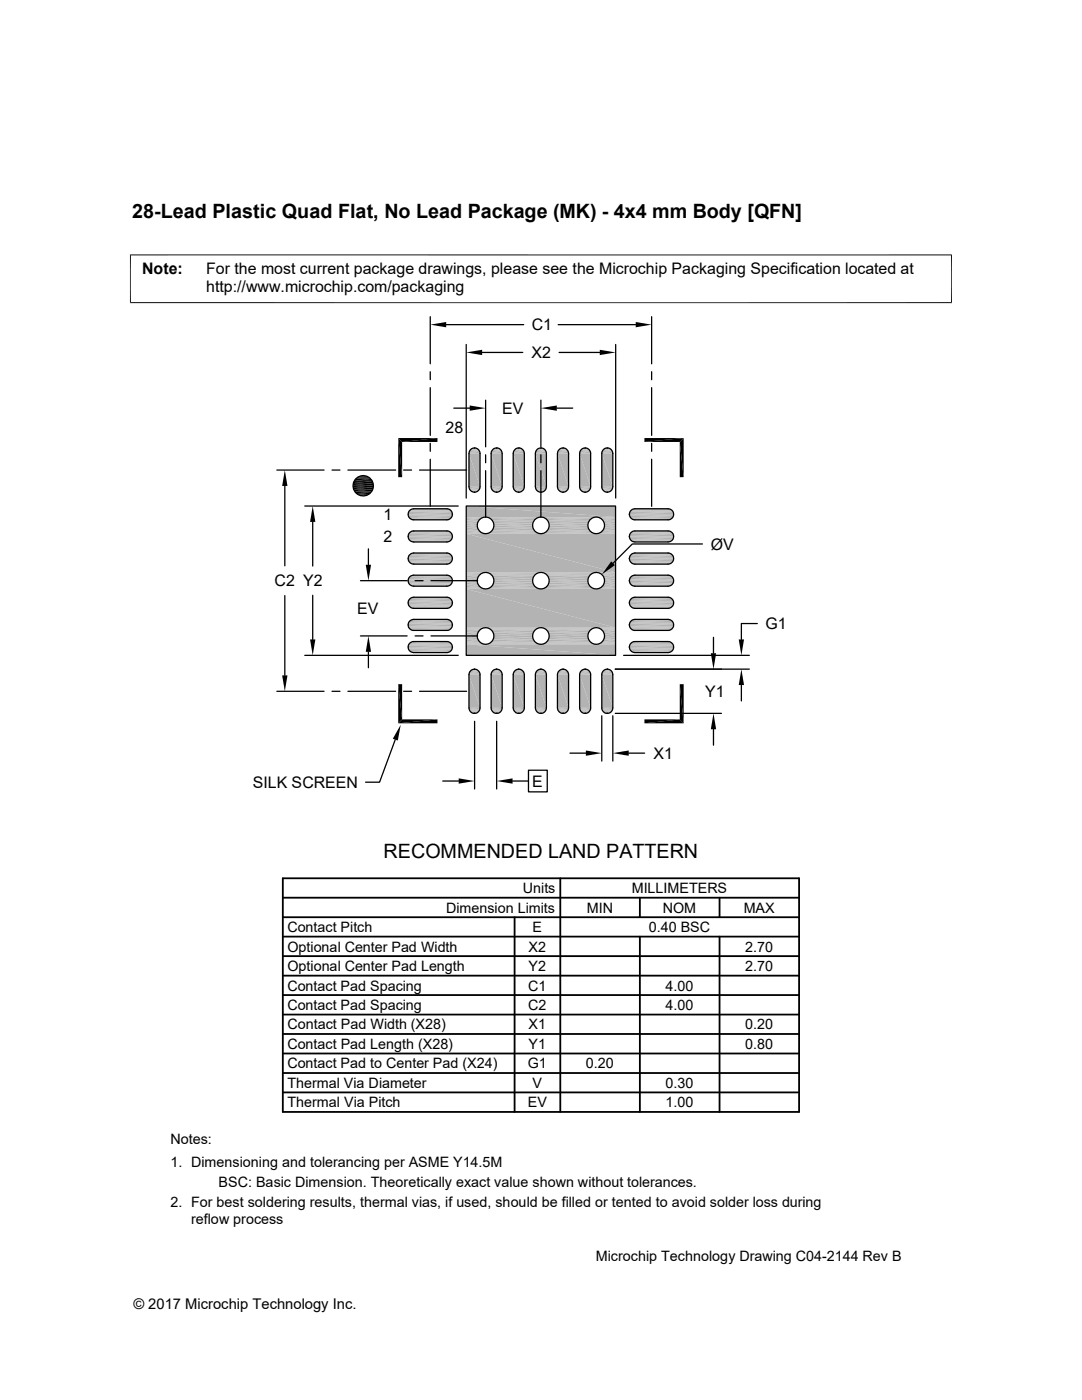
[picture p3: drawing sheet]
<svg xmlns="http://www.w3.org/2000/svg" width="216mm" height="279mm" viewBox="0 0 216 279" stroke-linecap="round" stroke-linejoin="round" font-family="sans-serif">
<g fill="#b3b3b3">
<path d="M94.4 89.4h.6z"/>
<path d="M98.8 89.4h.6z"/>
<path d="M103.2 89.4h.6z"/>
<path d="M107.7 89.4h.5z"/>
<path d="M112.1 89.4h.5z"/>
<path d="M116.5 89.4h.6z"/>
<path d="M120.9 89.4h.6z"/>
<path d="M120.6 89.5l.3-.1 .8 .1z"/>
<path d="M120.9 89.4l.8 .1z"/>
<path d="M116.2 89.5l.3-.1 .8 .1z"/>
<path d="M116.5 89.4l.8 .1z"/>
<path d="M111.8 89.5l.3-.1 .8 .1z"/>
<path d="M112.1 89.4l.8 .1z"/>
<path d="M107.4 89.5l.3-.1 .8 .1z"/>
<path d="M107.7 89.4l.8 .1z"/>
<path d="M103 89.5l.2-.1 .9 .1z"/>
<path d="M103.2 89.4l.9 .1z"/>
<path d="M98.6 89.5l.2-.1 .9 .1z"/>
<path d="M98.8 89.4l.9 .1z"/>
<path d="M94.1 89.5l.3-.1 .8 .1z"/>
<path d="M94.4 89.4l.8 .1z"/>
<path d="M120.4 89.7l.2-.2 1.4 .2z"/>
<path d="M120.6 89.5h1.1l.3 .2z"/>
<path d="M116 89.7l.2-.2 1.3 .2z"/>
<path d="M116.2 89.5h1.1l.2 .2z"/>
<path d="M111.6 89.7l.2-.2 1.3 .2z"/>
<path d="M111.8 89.5h1.1l.2 .2z"/>
<path d="M107.1 89.7l.3-.2 1.3 .2z"/>
<path d="M107.4 89.5h1.1l.2 .2z"/>
<path d="M102.7 89.7l.3-.2 1.3 .2z"/>
<path d="M103 89.5h1.1l.2 .2z"/>
<path d="M98.3 89.7l.3-.2 1.3 .2z"/>
<path d="M98.6 89.5h1.1l.2 .2z"/>
<path d="M93.9 89.7l.2-.2 1.4 .2z"/>
<path d="M94.1 89.5h1.1l.3 .2z"/>
<path d="M120.4 89.7l1.7 .3h-1.9z"/>
<path d="M120.4 89.7h1.6l.1 .3z"/>
<path d="M116 89.7l1.7 .3h-1.9z"/>
<path d="M116 89.7h1.5l.2 .3z"/>
<path d="M111.6 89.7l1.7 .3h-1.9z"/>
<path d="M111.6 89.7h1.5l.2 .3z"/>
<path d="M107.1 89.7l1.8 .3h-1.9z"/>
<path d="M107.1 89.7h1.6l.2 .3z"/>
<path d="M102.7 89.7l1.8 .3h-1.9z"/>
<path d="M102.7 89.7h1.6l.2 .3z"/>
<path d="M98.3 89.7l1.8 .3h-2z"/>
<path d="M98.3 89.7h1.6l.2 .3z"/>
<path d="M93.9 89.7l1.7 .3h-1.9z"/>
<path d="M93.9 89.7h1.6l.1 .3z"/>
</g>
<path d="M93.6 90.1h2.2M98 90.1h2.2M102.4 90.1h2.2M106.9 90.1h2.1M111.3 90.1h2.1M115.7 90.1h2.1M120.1 90.1h2.1" fill="none" stroke="#b3b3b3" stroke-width=".25"/>
<path d="M93.6 90.4h2.2M98 90.4h2.2M102.4 90.4h2.2M106.8 90.4h2.2M111.2 90.4h2.3M115.7 90.4h2.2M120.1 90.4h2.2" fill="none" stroke="#b3b3b3" stroke-width=".3"/>
<g fill="#b3b3b3">
<path d="M120.1 90.5l2.2 6.6h-2.2z"/>
<path d="M120.1 90.5h2.2v6.6z"/>
<path d="M115.7 90.5l2.2 6.6h-2.2z"/>
<path d="M115.7 90.5h2.2v6.6z"/>
<path d="M111.2 90.5l2.3 6.6h-2.3z"/>
<path d="M111.2 90.5h2.3v6.6z"/>
<path d="M106.8 90.5l2.2 6.6h-2.2z"/>
<path d="M106.8 90.5h2.2v6.6z"/>
<path d="M102.4 90.5l2.2 6.6h-2.2z"/>
<path d="M102.4 90.5h2.2v6.6z"/>
<path d="M98 90.5l2.2 6.6h-2.2z"/>
<path d="M98 90.5h2.2v6.6z"/>
<path d="M93.6 90.5l2.2 6.6h-2.2z"/>
<path d="M93.6 90.5h2.2v6.6z"/>
</g>
<g fill="none" stroke="#b3b3b3" stroke-width=".28">
<path d="M93.6 97.3h2.2M93.6 97.5h2.2M98 97.3h2.2M98 97.5h2.2M102.4 97.3h2.2M102.4 97.5h2.2M106.8 97.3h2.2M106.9 97.5h2.1M111.2 97.3h2.3M111.3 97.5h2.1M115.7 97.3h2.2M115.7 97.5h2.1"/>
<path d="M120.1 97.3h2.2M120.1 97.5h2.1"/>
</g>
<g fill="#b3b3b3">
<path d="M120.2 97.7l1.8 .2h-1.6z"/>
<path d="M120.2 97.7h1.9l-.1 .2z"/>
<path d="M115.8 97.7l1.7 .2h-1.5z"/>
<path d="M115.8 97.7h1.9l-.2 .2z"/>
<path d="M111.4 97.7l1.7 .2h-1.5z"/>
<path d="M111.4 97.7h1.9l-.2 .2z"/>
<path d="M107 97.7l1.7 .2h-1.6z"/>
<path d="M107 97.7h1.9l-.2 .2z"/>
<path d="M102.6 97.7l1.7 .2h-1.6z"/>
<path d="M102.6 97.7h1.9l-.2 .2z"/>
<path d="M98.1 97.7l1.8 .2h-1.6z"/>
<path d="M98.1 97.7h2l-.2 .2z"/>
<path d="M93.7 97.7l1.8 .2h-1.6z"/>
<path d="M93.7 97.7h1.9l-.1 .2z"/>
<path d="M120.4 97.9l1.3 .2h-1.1z"/>
<path d="M120.4 97.9h1.6l-.3 .2z"/>
<path d="M116 97.9l1.3 .2h-1.1z"/>
<path d="M116 97.9h1.5l-.2 .2z"/>
<path d="M111.6 97.9l1.3 .2h-1.1z"/>
<path d="M111.6 97.9h1.5l-.2 .2z"/>
<path d="M107.1 97.9l1.4 .2h-1.1z"/>
<path d="M107.1 97.9h1.6l-.2 .2z"/>
<path d="M102.7 97.9l1.4 .2h-1.1z"/>
<path d="M102.7 97.9h1.6l-.2 .2z"/>
<path d="M98.3 97.9l1.4 .2h-1.1z"/>
<path d="M98.3 97.9h1.6l-.2 .2z"/>
<path d="M93.9 97.9l1.3 .2h-1.1z"/>
<path d="M93.9 97.9h1.6l-.3 .2z"/>
<path d="M94.4 98.2h.6z"/>
<path d="M98.8 98.2h.6z"/>
<path d="M103.2 98.2h.6z"/>
<path d="M107.7 98.2h.5z"/>
<path d="M112.1 98.2h.5z"/>
<path d="M116.5 98.2h.6z"/>
<path d="M120.9 98.2h.6z"/>
<path d="M120.6 98.1l.9 .1z"/>
<path d="M120.6 98.1h1.1l-.2 .1z"/>
<path d="M116.2 98.1l.9 .1z"/>
<path d="M116.2 98.1h1.1l-.2 .1z"/>
<path d="M111.8 98.1l.8 .1z"/>
<path d="M111.8 98.1h1.1l-.3 .1z"/>
<path d="M107.4 98.1l.8 .1z"/>
<path d="M107.4 98.1h1.1l-.3 .1z"/>
<path d="M103 98.1l.8 .1z"/>
<path d="M103 98.1h1.1l-.3 .1z"/>
<path d="M98.6 98.1l.8 .1z"/>
<path d="M98.6 98.1h1.1l-.3 .1z"/>
<path d="M94.1 98.1l.9 .1z"/>
<path d="M94.1 98.1h1.1l-.2 .1z"/>
</g>
<g fill="none" stroke="#b3b3b3" stroke-width=".2">
<path d="M81.8 103.5h8.1M81.8 107.9h8.1M81.8 112.3h8.1M81.8 116.8h8.1M81.8 101.8h8.1M81.8 106.2h8.1M81.8 110.6h8.1M81.8 115h8.1M81.8 119.4h8.1M82 103.7h7.7M82 108.1h7.7M82 112.5h7.7"/>
<path d="M82 116.9h7.7M82 101.6h7.7M82 106h7.7M82 110.5h7.7M82 114.9h7.7M82 119.3h7.7M82.3 101.6h7.2M82.3 106h7.2M82.3 110.4h7.2M82.3 114.8h7.2M82.3 119.2h7.2M82.3 103.7h7.2"/>
<path d="M82.3 108.1h7.2M82.3 112.6h7.2M82.3 117h7.2M125.9 103.5h8.2M125.9 107.9h8.2M125.9 112.3h8.2M125.9 116.8h8.2M125.9 101.8h8.2M125.9 106.2h8.2M125.9 110.6h8.2M125.9 115h8.2M125.9 119.4h8.2"/>
<path d="M126.1 101.6h7.8M126.1 106h7.8M126.1 110.5h7.8M126.1 114.9h7.8M126.1 119.3h7.8M126.1 103.7h7.8M126.1 108.1h7.8M126.1 112.5h7.8M126.1 116.9h7.8M126.4 101.6h7.2M126.4 106h7.2M126.4 110.4h7.2"/>
<path d="M126.4 114.8h7.2M126.4 119.2h7.2M126.4 103.7h7.2M126.4 108.1h7.2M126.4 112.6h7.2M126.4 117h7.2M81.8 121.2h8.1M81.8 125.6h8.1M81.8 130h8.1M81.8 123.8h8.1M81.8 128.3h8.1M82 121.3h7.7"/>
<path d="M82 125.7h7.7M82 130.1h7.7M82 123.7h7.7M82 128.1h7.7M82.3 123.6h7.2M82.3 128h7.2M82.3 121.4h7.2M82.3 125.8h7.2M82.3 130.2h7.2M125.9 121.2h8.2M125.9 125.6h8.2M125.9 130h8.2"/>
<path d="M125.9 123.8h8.2M125.9 128.3h8.2M126.1 123.7h7.8M126.1 128.1h7.8M126.1 121.3h7.8M126.1 125.7h7.8M126.1 130.1h7.8M126.4 123.6h7.2M126.4 128h7.2M126.4 121.4h7.2M126.4 125.8h7.2M126.4 130.2h7.2"/>
</g>
<g fill="none" stroke="#b3b3b3" stroke-width=".23">
<path d="M81.6 102h8.5M81.6 106.4h8.5M81.6 115.2h8.5M81.6 119.6h8.5M81.6 103.3h8.5M81.6 107.7h8.5M81.6 112.1h8.5M81.6 116.6h8.5M125.7 103.3h8.6M125.7 107.7h8.6M125.7 112.1h8.6M125.7 116.6h8.6"/>
<path d="M125.7 102h8.6M125.7 106.4h8.6M125.7 115.2h8.6M125.7 119.6h8.6M81.6 124h8.5M81.6 128.5h8.5M81.6 125.4h8.5M81.6 129.8h8.5M125.7 125.4h8.6M125.7 129.8h8.6M125.7 124h8.6M125.7 128.5h8.6"/>
</g>
<g fill="none" stroke="#b3b3b3" stroke-width=".28">
<path d="M81.4 102.5h8.9M81.4 111.3h8.9M81.4 115.7h8.9M81.4 107.2h8.9M81.4 116h8.9M81.5 107.5h8.7M81.5 116.3h8.7M81.5 102.2h8.7M81.5 111.1h8.7M81.5 115.5h8.7M125.6 102.5h8.8M125.6 111.3h8.8"/>
<path d="M125.6 115.7h8.8M125.6 107.2h8.8M125.6 116h8.8M125.6 102.2h8.8M125.6 111.1h8.8M125.6 115.5h8.8M125.6 107.5h8.8M125.6 116.3h8.8M81.4 124.6h8.9M81.4 120.4h8.9M81.4 129.3h8.9M81.5 120.7h8.7"/>
<path d="M81.5 129.6h8.7M81.5 124.3h8.7M125.6 124.6h8.8M125.6 120.4h8.8M125.6 129.3h8.8M125.6 124.3h8.8M125.6 120.7h8.8M125.6 129.6h8.8"/>
</g>
<path d="M81.4 106.9h8.9M81.4 102.8h8.9M81.4 111.6h8.9M125.6 106.9h8.8M125.6 102.8h8.8M125.6 111.6h8.8M81.4 120.2h8.9M81.4 129h8.9M81.4 124.9h8.9M125.6 120.2h8.8M125.6 129h8.8M125.6 124.9h8.8" fill="none" stroke="#b3b3b3" stroke-width=".3"/>
<path d="M81.5 103.1h8.7M81.5 111.9h8.7M81.5 106.6h8.7M81.5 119.9h8.7M125.6 106.6h8.8M125.6 119.9h8.8M125.6 103.1h8.8M125.6 111.9h8.8M81.5 125.1h8.7M81.5 128.7h8.7M125.6 128.7h8.8M125.6 125.1h8.8" fill="none" stroke="#b3b3b3" stroke-width=".25"/>
<path d="M81.6 110.8h8.5M125.7 110.8h8.6M81.6 121h8.5M125.7 121h8.6" fill="none" stroke="#b3b3b3" stroke-width=".21"/>
<g fill="#b3b3b3">
<path d="M94.4 133.6h.6z"/>
<path d="M98.8 133.6h.6z"/>
<path d="M103.2 133.6h.6z"/>
<path d="M107.7 133.6h.5z"/>
<path d="M112.1 133.6h.5z"/>
<path d="M116.5 133.6h.6z"/>
<path d="M120.9 133.6h.6z"/>
<path d="M120.6 133.7l.3-.1 .8 .1z"/>
<path d="M120.9 133.6l.8 .1z"/>
<path d="M116.2 133.7l.3-.1 .8 .1z"/>
<path d="M116.5 133.6l.8 .1z"/>
<path d="M111.8 133.7l.3-.1 .8 .1z"/>
<path d="M112.1 133.6l.8 .1z"/>
<path d="M107.4 133.7l.3-.1 .8 .1z"/>
<path d="M107.7 133.6l.8 .1z"/>
<path d="M103 133.7l.2-.1 .9 .1z"/>
<path d="M103.2 133.6l.9 .1z"/>
<path d="M98.6 133.7l.2-.1 .9 .1z"/>
<path d="M98.8 133.6l.9 .1z"/>
<path d="M94.1 133.7l.3-.1 .8 .1z"/>
<path d="M94.4 133.6l.8 .1z"/>
<path d="M120.4 133.9l.2-.2 1.4 .2z"/>
<path d="M120.6 133.7h1.1l.3 .2z"/>
<path d="M116 133.9l.2-.2 1.3 .2z"/>
<path d="M116.2 133.7h1.1l.2 .2z"/>
<path d="M111.6 133.9l.2-.2 1.3 .2z"/>
<path d="M111.8 133.7h1.1l.2 .2z"/>
<path d="M107.1 133.9l.3-.2 1.3 .2z"/>
<path d="M107.4 133.7h1.1l.2 .2z"/>
<path d="M102.7 133.9l.3-.2 1.3 .2z"/>
<path d="M103 133.7h1.1l.2 .2z"/>
<path d="M98.3 133.9l.3-.2 1.3 .2z"/>
<path d="M98.6 133.7h1.1l.2 .2z"/>
<path d="M93.9 133.9l.2-.2 1.4 .2z"/>
<path d="M94.1 133.7h1.1l.3 .2z"/>
<path d="M120.4 133.9l1.7 .2h-1.9z"/>
<path d="M120.4 133.9h1.6l.1 .2z"/>
<path d="M116 133.9l1.7 .2h-1.9z"/>
<path d="M116 133.9h1.5l.2 .2z"/>
<path d="M111.6 133.9l1.7 .2h-1.9z"/>
<path d="M111.6 133.9h1.5l.2 .2z"/>
<path d="M107.1 133.9l1.8 .2h-1.9z"/>
<path d="M107.1 133.9h1.6l.2 .2z"/>
<path d="M102.7 133.9l1.8 .2h-1.9z"/>
<path d="M102.7 133.9h1.6l.2 .2z"/>
<path d="M98.3 133.9l1.8 .2h-2z"/>
<path d="M98.3 133.9h1.6l.2 .2z"/>
<path d="M93.9 133.9l1.7 .2h-1.9z"/>
<path d="M93.9 133.9h1.6l.1 .2z"/>
</g>
<g fill="none" stroke="#b3b3b3" stroke-width=".28">
<path d="M93.6 134.5h2.2M93.6 134.2h2.2M98 134.5h2.2M98 134.2h2.2M102.4 134.5h2.2M102.4 134.2h2.2M106.8 134.5h2.2M106.9 134.2h2.1M111.2 134.5h2.3M111.3 134.2h2.1M115.7 134.5h2.2M115.7 134.2h2.1"/>
<path d="M120.1 134.5h2.2M120.1 134.2h2.1"/>
</g>
<g fill="#b3b3b3">
<path d="M120.1 134.6l2.2 6.7h-2.2z"/>
<path d="M120.1 134.6h2.2v6.7z"/>
<path d="M115.7 134.6l2.2 6.7h-2.2z"/>
<path d="M115.7 134.6h2.2v6.7z"/>
<path d="M111.2 134.6l2.3 6.7h-2.3z"/>
<path d="M111.2 134.6h2.3v6.7z"/>
<path d="M106.8 134.6l2.2 6.7h-2.2z"/>
<path d="M106.8 134.6h2.2v6.7z"/>
<path d="M102.4 134.6l2.2 6.7h-2.2z"/>
<path d="M102.4 134.6h2.2v6.7z"/>
<path d="M98 134.6l2.2 6.7h-2.2z"/>
<path d="M98 134.6h2.2v6.7z"/>
<path d="M93.6 134.6l2.2 6.7h-2.2z"/>
<path d="M93.6 134.6h2.2v6.7z"/>
</g>
<path d="M93.6 141.4h2.2M98 141.4h2.2M102.4 141.4h2.2M106.8 141.4h2.2M111.2 141.4h2.3M115.7 141.4h2.2M120.1 141.4h2.2" fill="none" stroke="#b3b3b3" stroke-width=".3"/>
<path d="M93.6 141.7h2.2M98 141.7h2.2M102.4 141.7h2.2M106.9 141.7h2.1M111.3 141.7h2.1M115.7 141.7h2.1M120.1 141.7h2.1" fill="none" stroke="#b3b3b3" stroke-width=".25"/>
<g fill="#b3b3b3">
<path d="M120.2 141.8l1.8 .2h-1.6z"/>
<path d="M120.2 141.8h1.9l-.1 .2z"/>
<path d="M115.8 141.8l1.7 .2h-1.5z"/>
<path d="M115.8 141.8h1.9l-.2 .2z"/>
<path d="M111.4 141.8l1.7 .2h-1.5z"/>
<path d="M111.4 141.8h1.9l-.2 .2z"/>
<path d="M107 141.8l1.7 .2h-1.6z"/>
<path d="M107 141.8h1.9l-.2 .2z"/>
<path d="M102.6 141.8l1.7 .2h-1.6z"/>
<path d="M102.6 141.8h1.9l-.2 .2z"/>
<path d="M98.1 141.8l1.8 .2h-1.6z"/>
<path d="M98.1 141.8h2l-.2 .2z"/>
<path d="M93.7 141.8l1.8 .2h-1.6z"/>
<path d="M93.7 141.8h1.9l-.1 .2z"/>
<path d="M120.4 142l1.3 .2h-1.1z"/>
<path d="M120.4 142h1.6l-.3 .2z"/>
<path d="M116 142l1.3 .2h-1.1z"/>
<path d="M116 142h1.5l-.2 .2z"/>
<path d="M111.6 142l1.3 .2h-1.1z"/>
<path d="M111.6 142h1.5l-.2 .2z"/>
<path d="M107.1 142l1.4 .2h-1.1z"/>
<path d="M107.1 142h1.6l-.2 .2z"/>
<path d="M102.7 142l1.4 .2h-1.1z"/>
<path d="M102.7 142h1.6l-.2 .2z"/>
<path d="M98.3 142l1.4 .2h-1.1z"/>
<path d="M98.3 142h1.6l-.2 .2z"/>
<path d="M93.9 142l1.3 .2h-1.1z"/>
<path d="M93.9 142h1.6l-.3 .2z"/>
<path d="M94.4 142.3h.6z"/>
<path d="M98.8 142.3h.6z"/>
<path d="M103.2 142.3h.6z"/>
<path d="M107.7 142.3h.5z"/>
<path d="M112.1 142.3h.5z"/>
<path d="M116.5 142.3h.6z"/>
<path d="M120.9 142.3h.6z"/>
<path d="M120.6 142.2l.9 .1z"/>
<path d="M120.6 142.2h1.1l-.2 .1z"/>
<path d="M116.2 142.2l.9 .1z"/>
<path d="M116.2 142.2h1.1l-.2 .1z"/>
<path d="M111.8 142.2l.8 .1z"/>
<path d="M111.8 142.2h1.1l-.3 .1z"/>
<path d="M107.4 142.2l.8 .1z"/>
<path d="M107.4 142.2h1.1l-.3 .1z"/>
<path d="M103 142.2l.8 .1z"/>
<path d="M103 142.2h1.1l-.3 .1z"/>
<path d="M98.6 142.2l.8 .1z"/>
<path d="M98.6 142.2h1.1l-.3 .1z"/>
<path d="M94.1 142.2l.9 .1z"/>
<path d="M94.1 142.2h1.1l-.2 .1z"/>
<path d="M93 101l29.8 2.2h-29.8z"/>
<path d="M93 101h29.8v2.2z"/>
</g>
<g fill="none" stroke="#b3b3b3" stroke-width=".2">
<path d="M93 103.2h29.8M93 103.3h3.5M93 103.5h3.2M93 106.2h3.2M93 106.4h3.5M93 106.5h29.8M97.3 106.4h10.3M97.3 103.3h10.3M97.6 106.2h9.6M97.6 103.5h9.6M108.3 103.3h10.3M108.3 106.4h10.3"/>
<path d="M108.6 106.2h9.7M108.6 103.5h9.7M119.3 106.4h3.5M119.3 103.3h3.5M119.7 103.5h3.1M119.7 106.2h3.1"/>
</g>
<path d="M93 103.7h2.9M93 106h2.9M97.9 106h9M97.9 103.7h9M109 103.7h8.9M109 106h8.9M120 106h2.8M120 103.7h2.8" fill="none" stroke="#b3b3b3" stroke-width=".28"/>
<path d="M93 104h2.6M93 105.7h2.6M98.2 104h8.4M98.2 105.7h8.4M109.2 104h8.5M109.2 105.7h8.5M120.3 105.7h2.5M120.3 104h2.5" fill="none" stroke="#b3b3b3" stroke-width=".32"/>
<path d="M93 104.3h2.4M93 105.4h2.4M98.4 105.4h8M98.4 104.3h8M109.4 105.4h8.1M109.4 104.3h8.1M120.5 104.3h2.3M120.5 105.4h2.3" fill="none" stroke="#b3b3b3" stroke-width=".34"/>
<path d="M93 104.7h2.3M98.5 104.7h7.8M109.5 104.7h7.8M120.6 104.7h2.2" fill="none" stroke="#b3b3b3" stroke-width=".38"/>
<path d="M93 105h2.3M98.5 105h7.8M109.5 105h7.8M120.6 105h2.2" fill="none" stroke="#b3b3b3" stroke-width=".36"/>
<g fill="#b3b3b3">
<path d="M93 106.5l29.8 7.7h-29.8z"/>
<path d="M93 106.5h29.8v7.7z"/>
</g>
<g fill="none" stroke="#b3b3b3" stroke-width=".2">
<path d="M93 114.3h29.8M93 114.3h3.5M93 114.5h3.2M93 117.3h3.2M93 117.4h3.5M93 117.5h29.8M97.3 117.4h10.3M97.3 114.3h10.3M97.6 117.3h9.6M97.6 114.5h9.6M108.3 114.3h10.3M108.3 117.4h10.3"/>
<path d="M108.6 117.3h9.7M108.6 114.5h9.7M119.3 117.4h3.5M119.3 114.3h3.5M119.7 114.5h3.1M119.7 117.3h3.1"/>
</g>
<path d="M93 114.7h2.9M93 117.1h2.9M97.9 117.1h9M97.9 114.7h9M109 114.7h8.9M109 117.1h8.9M120 117.1h2.8M120 114.7h2.8" fill="none" stroke="#b3b3b3" stroke-width=".25"/>
<path d="M93 115h2.6M93 116.8h2.6M98.2 115h8.4M98.2 116.8h8.4M109.2 115h8.5M109.2 116.8h8.5M120.3 116.8h2.5M120.3 115h2.5" fill="none" stroke="#b3b3b3" stroke-width=".32"/>
<g fill="none" stroke="#b3b3b3" stroke-width=".36">
<path d="M93 115.3h2.4M93 115.7h2.3M93 116.1h2.3M93 116.4h2.4M98.4 116.4h8M98.4 115.3h8M98.5 116.1h7.8M98.5 115.7h7.8M109.4 116.4h8.1M109.4 115.3h8.1M109.5 116.1h7.8M109.5 115.7h7.8"/>
<path d="M120.5 115.3h2.3M120.5 116.4h2.3M120.6 116.1h2.2M120.6 115.7h2.2"/>
</g>
<g fill="#b3b3b3">
<path d="M93 117.5l29.8 7.8h-29.8z"/>
<path d="M93 117.5h29.8v7.8z"/>
</g>
<g fill="none" stroke="#b3b3b3" stroke-width=".2">
<path d="M93 125.3h29.8M93 125.4h3.5M93 125.5h3.2M93 128.3h3.2M93 128.5h3.5M93 128.6h29.8M97.3 128.5h10.3M97.3 125.4h10.3M97.6 128.3h9.6M97.6 125.5h9.6M108.3 125.4h10.3M108.3 128.5h10.3"/>
<path d="M108.6 128.3h9.7M108.6 125.5h9.7M119.3 128.5h3.5M119.3 125.4h3.5M119.7 125.5h3.1M119.7 128.3h3.1"/>
</g>
<path d="M93 125.8h2.9M93 128.1h2.9M97.9 128.1h9M97.9 125.8h9M109 125.8h8.9M109 128.1h8.9M120 128.1h2.8M120 125.8h2.8" fill="none" stroke="#b3b3b3" stroke-width=".28"/>
<path d="M93 126.1h2.6M93 127.8h2.6M98.2 126.1h8.4M98.2 127.8h8.4M109.2 126.1h8.5M109.2 127.8h8.5M120.3 127.8h2.5M120.3 126.1h2.5" fill="none" stroke="#b3b3b3" stroke-width=".32"/>
<path d="M93 126.4h2.4M93 127.5h2.4M98.4 127.5h8M98.4 126.4h8M109.4 127.5h8.1M109.4 126.4h8.1M120.5 126.4h2.3M120.5 127.5h2.3" fill="none" stroke="#b3b3b3" stroke-width=".34"/>
<path d="M93 126.7h2.3M98.5 126.7h7.8M109.5 126.7h7.8M120.6 126.7h2.2" fill="none" stroke="#b3b3b3" stroke-width=".36"/>
<path d="M93 127.1h2.3M98.5 127.1h7.8M109.5 127.1h7.8M120.6 127.1h2.2" fill="none" stroke="#b3b3b3" stroke-width=".38"/>
<g fill="#b3b3b3">
<path d="M93 128.6l29.8 2.2h-29.8z"/>
<path d="M93 128.6h29.8v2.2z"/>
</g>
<g fill="none" stroke="#000" stroke-width=".25">
<path d="M85.9 63.2v9.4M85.9 74.2v1.6M85.9 77.4v9.5M89 64.8h15.5M93 68.7v30.7M96.2 70.3h8.1M96.9 79.9v9.3M107.9 79.9v9.3M111.4 64.8h15.5M111.6 70.3h8.1M122.9 68.7v30.7M130 63.2v9.4"/>
<path d="M130 74.2v1.6M130 77.4v9.5M55.2 93.8h9.5M56.8 97v15.9M66.3 93.8h1.5M69.4 93.8h9.6M71 98.5h2.9M80.5 93.8h1.6M83.7 93.8h9.4M85.9 88.5v1.6M85.9 91.7v9.3M90.6 81.4h3.1"/>
<path d="M93.9 89.7a1.1 1.1 0 0 1 1.2-.2 1.1 1.1 0 0 1 .7 1v6.6a1.1 1.1 0 0 1-1.1 1.1 1.1 1.1 0 0 1-1.1-1.1v-6.6zM94.7 98.2h.1M96.9 90.8v1.6M96.9 93.9v9.4M98.3 89.7a1.1 1.1 0 0 1 1.2-.2 1.1 1.1 0 0 1 .7 1v6.6a1.1 1.1 0 0 1-1.1 1.1 1.1 1.1 0 0 1-1.1-1.1v-6.6zM99.1 98.2h.1M102.7 89.7a1.1 1.1 0 0 1 1.3-.2 1.1 1.1 0 0 1 .6 1v6.6a1.11 1.11 0 0 1-1.1 1.1 1.11 1.11 0 0 1-1.1-1.1v-6.6zM103.5 98.2h.1M107.1 89.7a1.1 1.1 0 0 1 1.3-.2 1.1 1.1 0 0 1 .6 1v6.6a1.1 1.1 0 0 1-1.1 1.1 1.1 1.1 0 0 1-1.1-1.1v-6.6zM107.9 98.2h.1M107.9 90.8v1.6M107.9 93.9v9.4"/>
<path d="M111.1 81.4h3.2M111.6 89.7a1.1 1.1 0 0 1 1.2-.2 1.1 1.1 0 0 1 .7 1v6.6a1.11 1.11 0 0 1-1.2 1.1 1.11 1.11 0 0 1-1.1-1.1v-6.6zM112.4 98.2h.1M116 89.7a1.1 1.1 0 0 1 1.2-.2 1.1 1.1 0 0 1 .7 1v6.6a1.1 1.1 0 0 1-1.1 1.1 1.1 1.1 0 0 1-1.1-1.1v-6.6zM116.8 98.2h.1M120.4 89.7a1.1 1.1 0 0 1 1.2-.2 1.1 1.1 0 0 1 .7 1v6.6a1.1 1.1 0 0 1-1.1 1.1 1.1 1.1 0 0 1-1.1-1.1v-6.6zM121.2 98.2h.1M130 88.5v1.6M130 91.7v9.3M56.8 118.9v15.9M60.8 101h30.6M62.4 104.2v8.8"/>
<path d="M62.4 118.8v8.8M71.9 115.9h9.3M73.5 109.5v3.2M81.8 119.5l.7-.3h6.7a1.11 1.11 0 0 1 1.1 1.1 1.11 1.11 0 0 1-1.1 1.1h-6.6a1.1 1.1 0 0 1-1.1-.7 1.1 1.1 0 0 1 .3-1.2zM81.8 115.1l.7-.3h6.7a1.1 1.1 0 0 1 1.1 1.1 1.1 1.1 0 0 1-1.1 1.1h-6.6a1.1 1.1 0 0 1-1.1-.7 1.1 1.1 0 0 1 .3-1.2zM81.8 110.7l.7-.3h6.7a1.11 1.11 0 0 1 1.1 1.1 1.11 1.11 0 0 1-1.1 1.1h-6.6a1.1 1.1 0 0 1-1.1-.7 1.1 1.1 0 0 1 .3-1.2zM81.8 106.3l.7-.3h6.7a1.1 1.1 0 0 1 1.1 1.1 1.1 1.1 0 0 1-1.1 1.1h-6.6a1.1 1.1 0 0 1-1.1-.7 1.1 1.1 0 0 1 .3-1.2zM81.8 101.9l.7-.4h6.7a1.1 1.1 0 0 1 1.1 1.1 1.1 1.1 0 0 1-1.1 1.1h-6.6a1.1 1.1 0 0 1-1.1-.6 1.1 1.1 0 0 1 .3-1.2zM82.8 115.9h1.6M86 115.9h9.3M90.3 111.5h.1M90.3 107.1h.1"/>
<path d="M90.3 102.6h.1M93 101h29.8v29.8h-29.8zM125.6 115.9h.1M125.6 111.5h.1M125.6 107.1h.1M125.6 102.6h.1M125.9 101.9l.8-.4h6.6a1.1 1.1 0 0 1 1.1 1.1 1.1 1.1 0 0 1-1.1 1.1h-6.6a1.09 1.09 0 0 1-1-.6 1.09 1.09 0 0 1 .2-1.2zM125.9 106.3l.8-.3h6.6a1.1 1.1 0 0 1 1.1 1.1 1.1 1.1 0 0 1-1.1 1.1h-6.6a1.09 1.09 0 0 1-1-.7 1.09 1.09 0 0 1 .2-1.2zM125.9 110.7l.8-.3h6.6a1.11 1.11 0 0 1 1.1 1.1 1.11 1.11 0 0 1-1.1 1.1h-6.6a1.1 1.1 0 0 1-1-.7 1.1 1.1 0 0 1 .2-1.2zM125.9 115.1l.8-.3h6.6a1.1 1.1 0 0 1 1.1 1.1 1.1 1.1 0 0 1-1.1 1.1h-6.6a1.09 1.09 0 0 1-1-.7 1.09 1.09 0 0 1 .2-1.2zM125.9 119.5l.8-.3h6.6a1.11 1.11 0 0 1 1.1 1.1 1.11 1.11 0 0 1-1.1 1.1h-6.6a1.09 1.09 0 0 1-1-.7 1.09 1.09 0 0 1 .2-1.2zM140.2 108.6h-14l-3.9 3.8"/>
<path d="M55.2 138h9.5M60.8 130.8h30.6M66.3 138h1.5M69.4 138h9.6M71.9 126.9h9.3M73.5 130.1v3.2M80.5 138h1.6M81.8 128.4l.7-.4h6.7a1.1 1.1 0 0 1 1.1 1.1 1.1 1.1 0 0 1-1.1 1.1h-6.6a1.1 1.1 0 0 1-1.1-.6 1.1 1.1 0 0 1 .3-1.2zM81.8 123.9l.7-.3h6.7a1.1 1.1 0 0 1 1.1 1.1 1.1 1.1 0 0 1-1.1 1.1h-6.6a1.1 1.1 0 0 1-1.1-.7 1.1 1.1 0 0 1 .3-1.2zM82.8 126.9h1.6M83.7 138h9.4M86 126.9h9.3"/>
<path d="M90.3 129.1h.1M90.3 124.7h.1M90.3 120.3h.1M93.9 133.9a1.09 1.09 0 0 1 1.2-.3 1.09 1.09 0 0 1 .7 1v6.7a1.1 1.1 0 0 1-1.1 1.1 1.1 1.1 0 0 1-1.1-1.1v-6.7zM94.7 133.5h.1M98.3 133.9a1.1 1.1 0 0 1 1.2-.3 1.1 1.1 0 0 1 .7 1v6.7a1.1 1.1 0 0 1-1.1 1.1 1.1 1.1 0 0 1-1.1-1.1v-6.7zM99.1 133.5h.1M102.7 133.9a1.1 1.1 0 0 1 1.2-.3 1.1 1.1 0 0 1 .7 1v6.7a1.11 1.11 0 0 1-1.1 1.1 1.11 1.11 0 0 1-1.1-1.1v-6.7zM103.5 133.5h.1M107.1 133.9a1.1 1.1 0 0 1 1.2-.3 1.1 1.1 0 0 1 .7 1v6.7a1.1 1.1 0 0 1-1.1 1.1 1.1 1.1 0 0 1-1.1-1.1v-6.7zM107.9 133.5h.1M111.6 133.9a1.1 1.1 0 0 1 1.2-.3 1.1 1.1 0 0 1 .7 1v6.7a1.11 1.11 0 0 1-1.2 1.1 1.11 1.11 0 0 1-1.1-1.1v-6.7z"/>
<path d="M112.4 133.5h.1M116 133.9a1.09 1.09 0 0 1 1.2-.3 1.09 1.09 0 0 1 .7 1v6.7a1.1 1.1 0 0 1-1.1 1.1 1.1 1.1 0 0 1-1.1-1.1v-6.7zM116.8 133.5h.1M120.4 133.9a1.1 1.1 0 0 1 1.2-.3 1.1 1.1 0 0 1 .7 1v6.7a1.1 1.1 0 0 1-1.1 1.1 1.1 1.1 0 0 1-1.1-1.1v-6.7zM121.2 133.5h.1M122.8 133.5h26.7M124.4 130.8h25.1M125.6 129.1h.1M125.6 124.7h.1M125.6 120.3h.1M125.9 123.9l.8-.3h6.6a1.1 1.1 0 0 1 1.1 1.1 1.1 1.1 0 0 1-1.1 1.1h-6.6a1.09 1.09 0 0 1-1-.7 1.09 1.09 0 0 1 .2-1.2zM125.9 128.4l.8-.4h6.6a1.1 1.1 0 0 1 1.1 1.1 1.1 1.1 0 0 1-1.1 1.1h-6.6a1.09 1.09 0 0 1-1-.6 1.09 1.09 0 0 1 .2-1.2z"/>
<path d="M142.4 127.2v3.2M147.9 136.7v3.2M151.1 124.4h-3.2v3.2M78.9 147.6l-3.2 8.5h-2.8M88.3 155.9h3.2M94.7 144v13.5M99.1 144v13.5M102.3 155.9h3.2M105.5 153.7h3.7v4.3h-3.7zM113.7 150.3h3.2M120.1 142.9v9M122.3 142.9v9"/>
<path d="M122.8 142.4h21.2M125.5 150.3h3.1M142.4 145.5v3.2"/>
<circle cx="72.5" cy="97" r="2.03"/>
<circle cx="96.9" cy="104.8" r="1.66"/>
<circle cx="96.9" cy="115.9" r="1.65"/>
<circle cx="107.9" cy="104.8" r="1.66"/>
<circle cx="107.9" cy="115.9" r="1.65"/>
<circle cx="119" cy="104.8" r="1.66"/>
<circle cx="119" cy="115.9" r="1.65"/>
<circle cx="96.9" cy="126.9" r="1.66"/>
<circle cx="107.9" cy="126.9" r="1.66"/>
<circle cx="119" cy="126.9" r="1.66"/>
</g>
<g fill="#000">
<path d="M85.9 64.8l3.1-.5v1zM93 70.3l3.2-.5v1.1zM119.7 69.8l3.2 .5-3.2 .6zM126.9 64.3l3.1 .5-3.1 .5zM56.8 93.8l.6 3.2h-1.1zM71.4 98.6l1.9 .2h-1.6zM71.7 95.1h1.6l.3 .2zM71.7 98.8l1.2 .1zM71.7 98.8h1.6l-.4 .1zM71.7 95.1l.4-.1 1.2 .1zM72.1 95l1.2 .1zM72.1 98.9h.8z"/>
<path d="M72.1 95h.8zM79.5 87.4l.7 7.8h-.7zM79.5 87.4h7.8l-7.1 .8zM79.5 87.4l.7 .8v7zM80.2 88.2l7.1-.8v.8zM93.7 80.9l3.2 .5-3.2 .6zM94.6 89.4l.1 .1zM94.6 89.4l.2 .1zM94.7 89.4l.1 .1zM99 89.4l.1 .1zM99 89.4l.2 .1zM99.1 89.4l.1 .1z"/>
<path d="M103.4 89.4l.1 .1zM103.4 89.4l.2 .1zM103.5 89.4l.1 .1zM107.8 89.4l.1 .1zM107.9 89.4l.1 .1zM107.9 81.4l3.2-.5v1.1zM112.2 89.4l.2 .1zM112.3 89.4l.1 .1zM112.4 89.4v.1zM116.6 89.4l.2 .1zM116.7 89.4l.1 .1zM116.8 89.4v.1z"/>
<path d="M121.1 89.4l.1 .1zM121.1 89.4l.2 .1zM121.2 89.4l.1 .1zM128.6 87.4h7.8l-7.8 .8zM128.6 88.2l7.8-.8-.8 .8zM135.6 88.2l.8 7h-.8zM135.6 88.2l.8-.8v7.8zM62.4 101l.5 3.2h-1zM73 112.7h1l-.5 3.2zM122 112l.7 .8-2.6 1.9zM134.3 102.6l.2 .1zM134.3 102.6l.1 .1z"/>
<path d="M134.3 107l.2 .1zM134.3 107l.1 .2zM134.3 111.4l.2 .1zM134.3 111.4l.1 .2zM134.3 115.8l.2 .1zM134.3 115.8l.2 .2zM134.3 115.8l.1 .2zM134.3 107.1l.1 .1zM134.3 111.5l.1 .1zM134.3 115.9l.1 .1zM134.4 102.5l.1 .2zM134.4 107l.1 .1z"/>
<path d="M134.4 111.4l.1 .1zM134.4 115.8l.1 .1zM56.3 134.8h1.1l-.6 3.2zM61.9 127.6h1l-.5 3.2zM73.5 126.9l.5 3.2h-1zM134.3 120.2l.2 .2zM134.3 120.2l.1 .2zM134.3 124.6l.2 .2zM134.3 124.6l.1 .2zM134.3 129.1l.2 .1zM134.3 129.1l.1 .1zM134.3 120.3l.1 .1z"/>
<path d="M134.3 124.7l.1 .1zM134.4 120.2l.1 .2zM134.4 124.6l.1 .2zM134.4 129l.1 .2zM135.6 136.5l.8 7.9-.8-.8zM135.6 136.5h.8v7.9zM141.8 130.4h1.1l-.5 3.1zM147.9 133.5l.6 3.2h-1.1zM147.4 127.6h1.1l-.6 3.2zM80 144.6l-.6 3.2-1-.4zM79.5 136.5l.7 7.1-.7 .8zM79.5 136.5h.7v7.1z"/>
<path d="M79.5 144.4l7.8-.8v.8zM79.5 144.4l.7-.8h7.1zM91.5 155.3l3.2 .6-3.2 .5zM94.6 142.3l.1 .1zM94.7 142.3l.1 .1zM94.7 142.3v.1zM99 142.3l.1 .1zM99.1 142.3l.1 .1zM99.1 142.3v.1zM99.1 155.9l3.2-.6v1.1zM103.4 142.3l.1 .1zM103.5 142.3l.1 .1z"/>
<path d="M103.5 142.3v.1zM107.8 142.3l.1 .1zM107.9 142.3l.1 .1zM112.3 142.3l.1 .1zM112.4 142.3l.1 .1zM112.4 142.3v.1zM116.7 142.3l.1 .1zM116.8 142.3l.1 .1zM116.8 142.3v.1zM116.9 149.8l3.2 .5-3.2 .5zM121.1 142.3l.1 .1zM121.2 142.3l.1 .1z"/>
<path d="M121.2 142.3v.1zM122.3 150.3l3.2-.5v1zM128.6 143.6h7l-7 .8zM128.6 144.4l7-.8 .8 .8zM142.4 142.4l.5 3.1h-1.1z"/>
</g>
<g fill="none" stroke="#000" stroke-width=".36">
<path d="M70.6 96h3.8M70.6 97.9h3.8M56.4 179.2h103M56.4 175.3h103v46.6h-103zM111.8 175.3v46.6M127.7 179.2v3.8M143.6 179.2v3.8M56.4 183h103M56.4 190.8h103M56.4 186.9h103M56.4 194.7h103M56.4 198.6h103"/>
<path d="M102.7 183v38.9M127.7 186.9v35M143.6 186.9v35M56.4 202.5h103M56.4 206.4h103M56.4 214.1h103M56.4 210.2h103M56.4 218h103"/>
</g>
<path d="M26 50.8v9.7M189.9 50.8v9.7M189.9 50.9h-164M25.9 60.4h164M71.4 98.7h2.2M71.4 95.2h2.2" fill="none" stroke="#000" stroke-width=".2"/>
<path d="M71 95.4h2.9" fill="none" stroke="#000" stroke-width=".23"/>
<path d="M70.8 95.7h3.4" fill="none" stroke="#000" stroke-width=".32"/>
<path d="M70.4 96.8h4.1M70.5 97.5h4M70.5 96.4h4" fill="none" stroke="#000" stroke-width=".38"/>
<path d="M70.4 97.1h4.1" fill="none" stroke="#000" stroke-width=".4"/>
<path d="M70.8 98.2h3.4" fill="none" stroke="#000" stroke-width=".3"/>
<g font-size="3.9">
<text x="26.4" y="43.5">28-Lead Plastic Quad Flat, No Lead Package (MK) - 4x4 mm Body [QFN]</text>
<text x="76.5" y="171.1">RECOMMENDED LAND PATTERN</text>
</g>
<g font-size="3.2">
<text x="28.4" y="54.6">Note:</text>
<text x="41.1" y="54.6">For the most current package drawings, please see the Microchip Packaging Specification located at</text>
<text x="41.1" y="58.3">http://www.microchip.com/packaging</text>
<text x="106.1" y="65.9">C1</text>
<text x="106.1" y="71.5">X2</text>
<text x="100.2" y="82.6">EV</text>
<text x="88.9" y="86.3">28</text>
<text x="76.5" y="103.8">1</text>
<text x="76.5" y="108.2">2</text>
<text x="141.8" y="109.7">ØV</text>
<text x="54.8" y="117">C2 Y2</text>
<text x="71.3" y="122.6">EV</text>
<text x="152.7" y="125.6">G1</text>
<text x="140.7" y="139.1">Y1</text>
<text x="130.4" y="151.4">X1</text>
<text x="50.4" y="157.3">SILK SCREEN</text>
<text x="106.2" y="157">E</text>
</g>
<g font-size="2.9">
<text x="104.3" y="178.2">Units</text>
<text x="126" y="178.2">MILLIMETERS</text>
<text x="89" y="182.1">Dimension Limits</text>
<text x="117.1" y="182.1">MIN</text>
<text x="132.3" y="182.1">NOM</text>
<text x="148.4" y="182.1">MAX</text>
<text x="57.3" y="189.9">Optional Center Pad Width</text>
<text x="57.3" y="186">Contact Pitch</text>
<text x="105.5" y="189.9">X2</text>
<text x="106.3" y="186">E</text>
<text x="129.5" y="186">0.40 BSC</text>
<text x="148.7" y="189.9">2.70</text>
<text x="57.3" y="197.7">Contact Pad Spacing</text>
<text x="57.3" y="193.8">Optional Center Pad Length</text>
<text x="105.4" y="197.7">C1</text>
<text x="105.5" y="193.8">Y2</text>
<text x="132.8" y="197.7">4.00</text>
<text x="148.7" y="193.8">2.70</text>
<text x="57.3" y="201.6">Contact Pad Spacing</text>
<text x="105.4" y="201.6">C2</text>
<text x="132.8" y="201.6">4.00</text>
<text x="57.3" y="209.3">Contact Pad Length (X28)</text>
<text x="57.3" y="205.4">Contact Pad Width (X28)</text>
<text x="105.5" y="209.3">Y1</text>
<text x="105.5" y="205.4">X1</text>
<text x="148.7" y="209.3">0.80</text>
<text x="148.7" y="205.4">0.20</text>
<text x="57.3" y="213.2">Contact Pad to Center Pad (X24)</text>
<text x="105.3" y="213.2">G1</text>
<text x="116.9" y="213.2">0.20</text>
<text x="57.3" y="217.1">Thermal Via Diameter</text>
<text x="57.3" y="221">Thermal Via Pitch</text>
<text x="105.3" y="221">EV</text>
<text x="106.3" y="217.1">V</text>
<text x="132.8" y="217.1">0.30</text>
<text x="132.8" y="221">1.00</text>
<text x="34" y="232.9">1. Dimensioning and tolerancing per ASME Y14.5M</text>
<text x="34" y="228.3">Notes:</text>
<text x="43.6" y="236.9">BSC: Basic Dimension. Theoretically exact value shown without tolerances.</text>
<text x="34" y="241">2. For best soldering results, thermal vias, if used, should be filled or tented to avoid solder loss during</text>
<text x="38.1" y="244.3">reflow process</text>
<text x="118.9" y="251.7">Microchip Technology Drawing C04-2144 Rev B</text>
<text x="26.6" y="261.3">© 2017 Microchip Technology Inc.</text>
</g>
</svg>
